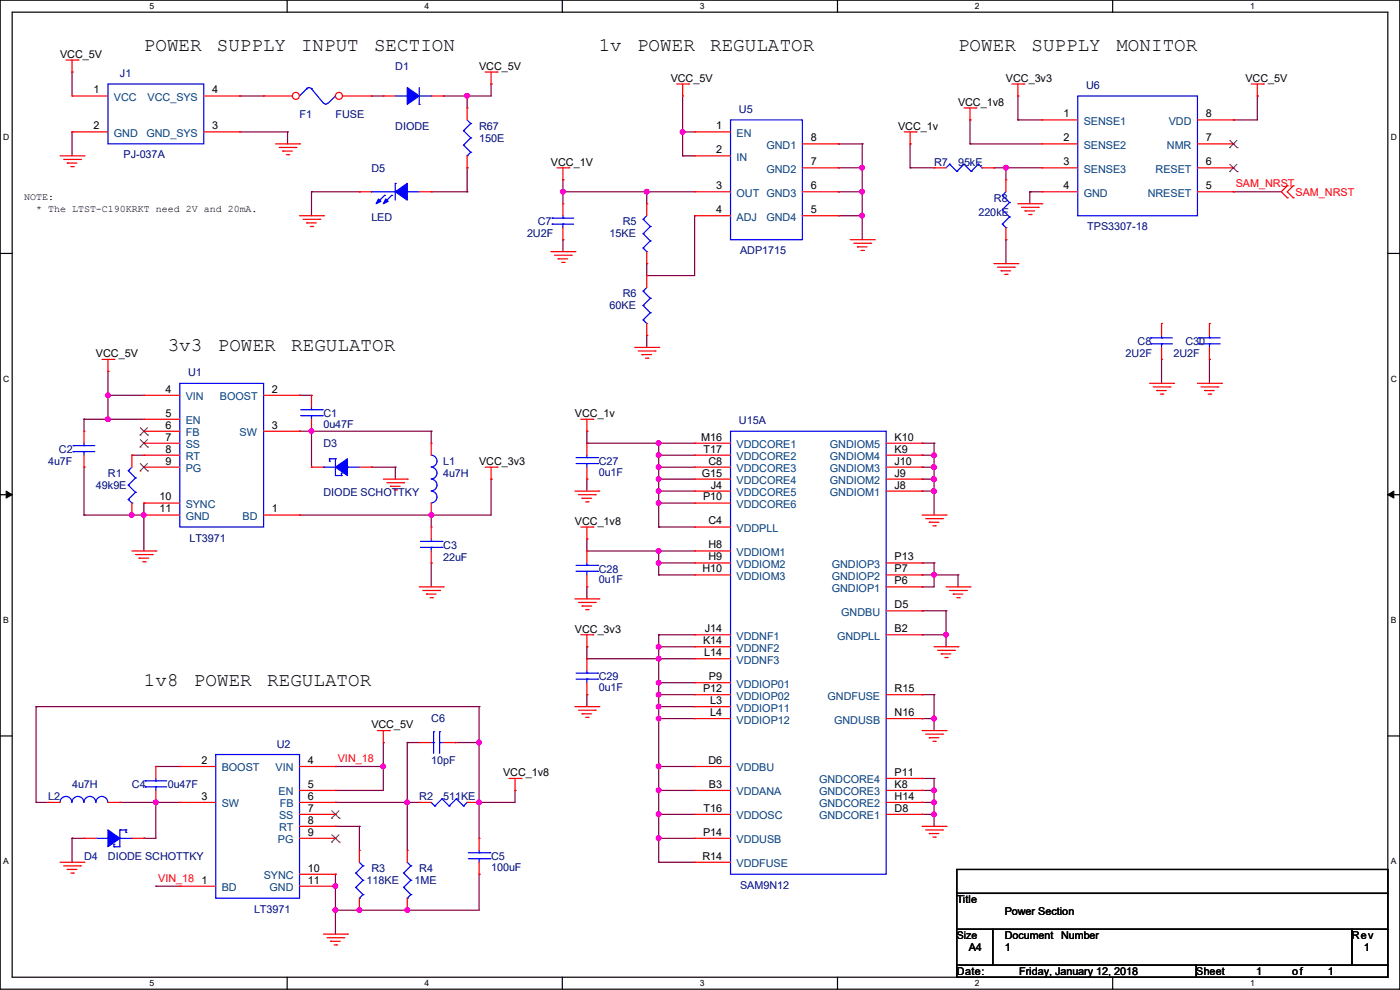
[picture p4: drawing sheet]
<svg xmlns="http://www.w3.org/2000/svg" width="297mm" height="210mm" viewBox="0 0 297 210" stroke-linecap="round" stroke-linejoin="round" font-family="sans-serif">
<path d="M0 0h297v209.8h-297zM2.6 2.6h291.8v204.7h-291.8z" fill="none" stroke="#000" stroke-width=".25"/>
<g fill="#fff">
<path d="M31.7 .3h1v2h-1z"/>
<path d="M31.7 207.6h1v1.9h-1z"/>
</g>
<path d="M60.9 0v2.6M60.9 207.3v2.5" fill="none" stroke="#000" stroke-width=".25"/>
<g fill="#fff">
<path d="M90.1 .3h1v2h-1z"/>
<path d="M90.1 207.6h1v1.9h-1z"/>
</g>
<path d="M119.3 0v2.6M119.3 207.3v2.5" fill="none" stroke="#000" stroke-width=".25"/>
<g fill="#fff">
<path d="M148.5 .3h.9v2h-.9z"/>
<path d="M148.5 207.6h.9v1.9h-.9z"/>
</g>
<path d="M177.7 0v2.6M177.7 207.3v2.5" fill="none" stroke="#000" stroke-width=".25"/>
<g fill="#fff">
<path d="M206.8 .3h1v2h-1z"/>
<path d="M206.8 207.6h1v1.9h-1z"/>
</g>
<path d="M236.1 0v2.6M236.1 207.3v2.5" fill="none" stroke="#000" stroke-width=".25"/>
<g fill="#fff">
<path d="M265.2 .3h1v2h-1z"/>
<path d="M265.2 207.6h1v1.9h-1z"/>
<path d="M.7 28.2h1.2v1.9h-1.2z"/>
<path d="M295.1 28.2h1.2v1.9h-1.2z"/>
<path d="M.7 79.3h1.2v2h-1.2z"/>
<path d="M295.1 79.3h1.2v2h-1.2z"/>
</g>
<path d="M0 53.8h2.6M294.4 53.8h2.6" fill="none" stroke="#000" stroke-width=".25"/>
<g fill="#fff">
<path d="M.7 130.5h1.2v2h-1.2z"/>
<path d="M295.1 130.5h1.1v2h-1.1z"/>
</g>
<path d="M0 104.9h2.6M294.4 104.9h2.6" fill="none" stroke="#000" stroke-width=".25"/>
<path d="M1.3 104.2l1.3 .7-1.3 .8zM294.4 104.9l1.3-.7v1.5z" fill="#000" stroke="#000" stroke-width=".21"/>
<g fill="#fff">
<path d="M.7 181.7h1.2v2h-1.2z"/>
<path d="M295.1 181.7h1.1v2h-1.1z"/>
</g>
<path d="M0 156.1h2.6M294.4 156.1h2.6M203 184.4h91.4v5.1h-91.4zM203 189.5h91.4v7.6h-91.4zM203 197.1h7.6v7.7h-7.6zM210.6 197.1h76.2v7.7h-76.2zM286.8 197.1h7.6v7.7h-7.6zM203 204.8h50.8v2.5h-50.8zM253.8 204.8h40.6v2.5h-40.6z" fill="none" stroke="#000" stroke-width=".25"/>
<g fill="none" stroke="#800040" stroke-width=".25">
<path d="M15.3 15.3h.1M15.3 15.3v5.1M104.2 17.8h.1M104.2 17.8v2.6h-10.2M15.3 28h.1M15.3 28v5.1M50.8 28h.1M50.8 20.4h.1M50.8 28h10.2M50.8 20.4h5.1M61 28h.1M61 28v2.5"/>
<path d="M78.8 20.4h.1M78.8 20.4h2.5M94 20.4h.1M99.1 20.4h.1M99.1 35.6h.1M99.1 20.4v2.5M99.1 35.6v5.1M119.4 38.1h.1M119.4 38.1v5.1M144.8 28h.1M144.8 33.1h.1M144.8 28h2.6"/>
<path d="M144.8 20.4v12.7M144.8 33.1h2.6M177.8 30.5h.1M177.8 35.6h.1M177.8 30.5h5.1M177.8 35.6h5.1M182.9 30.5h.1M182.9 35.6h.1M182.9 30.5v20.3M193.1 30.5h.1M193.1 35.6h.1M193.1 35.6h5.1"/>
<path d="M193.1 30.5v5.1M205.8 25.4h.1M205.8 30.5h.1M205.8 30.5h15.2M205.8 25.4v5.1M210.9 35.6h.1M210.9 35.6h10.1M213.4 35.6h.1M213.4 35.6v2.5M215.9 25.4h.1M215.9 20.4h.1M215.9 25.4h5.1"/>
<path d="M215.9 20.4v5M261.7 25.4h.1M266.7 20.4h.1M266.7 20.4v5h-5M66.1 40.7h.1M66.1 40.7v5.1M66.1 40.7h10.1M76.2 40.7h.1M91.5 40.7h7.6M99.1 40.7h.1M119.4 40.7h.1M119.4 50.8h.1"/>
<path d="M119.4 40.7h28M119.4 50.8v2.6M137.2 40.7h.1M137.2 55.9h.1M137.2 58.5h.1M137.2 40.7v2.5M137.2 55.9v2.6M147.4 45.8h.1M147.4 45.8v12.7h-10.2M177.8 40.7h.1M177.8 45.8h.1M177.8 40.7h5.1"/>
<path d="M177.8 45.8h5.1M182.9 40.7h.1M182.9 45.8h.1M213.4 50.8h.1M213.4 50.8v5.1M218.5 40.7h.1M218.5 40.7h2.5M218.5 40.7v2.5M261.7 40.7h.1M261.7 40.7h10.1M22.9 78.8h.1M22.9 78.8v10.1"/>
<path d="M137.2 71.2h.1M137.2 71.2v2.5M246.4 76.2h.1M246.4 76.2v5.1M256.6 76.2h.1M256.6 76.2v5.1M17.8 88.9h.1M17.8 99.1h.1M17.8 88.9h12.7M17.8 88.9v2.6M17.8 99.1v10.2M22.9 83.9h.1"/>
<path d="M22.9 88.9h.1M22.9 83.9h7.6M28 96.6h.1M28 96.6h2.5M63.5 83.9h.1M63.5 91.5h.1M63.5 83.9h2.6M63.5 91.5h28M66.1 91.5h.1M66.1 91.5v7.6M78.8 99.1h.1M78.8 99.1h5.1"/>
<path d="M83.9 99.1h.1M83.9 99.1v2.5M91.5 91.5h.1M91.5 91.5v2.5M124.5 91.5h.1M124.5 94h.1M124.5 94h22.9M124.5 91.5v2.5M139.7 94h.1M139.7 99.1h.1M139.7 96.6h.1M139.7 99.1h7.7"/>
<path d="M139.7 96.6h7.7M139.7 94v17.8M195.6 94h.1M195.6 99.1h.1M195.6 96.6h.1M195.6 99.1h2.6M195.6 96.6h2.6M195.6 94h2.6M198.2 94h.1M198.2 99.1h.1M198.2 96.6h.1M198.2 94v15.3"/>
<path d="M17.8 109.3h.1M17.8 109.3h12.7M28 109.3h.1M30.5 106.7h.1M30.5 109.3h.1M30.5 106.7v10.2M63.5 109.3h.1M91.5 109.3h.1M91.5 119.4h.1M91.5 109.3v2.5M91.5 119.4v5.1M104.2 101.6h.1"/>
<path d="M104.2 101.6v7.7h-40.7M124.5 101.6h.1M124.5 114.3h.1M124.5 116.9h.1M124.5 116.9h22.9M124.5 101.6v2.6M124.5 114.3v2.6M139.7 106.7h.1M139.7 104.2h.1M139.7 101.6h.1M139.7 111.8h.1M139.7 116.9h.1"/>
<path d="M139.7 119.4h.1M139.7 116.9v5.1M139.7 106.7h7.7M139.7 104.2h7.7M139.7 101.6h7.7M139.7 111.8h7.7M139.7 119.4h7.7M195.6 104.2h.1M195.6 101.6h.1M195.6 119.4h.1M195.6 104.2h2.6M195.6 101.6h2.6"/>
<path d="M195.6 119.4h2.6M198.2 101.6h.1M198.2 104.2h.1M198.2 119.4h.1M198.2 119.4v5.1h-2.6M124.5 124.5h.1M124.5 137.2h.1M124.5 139.7h.1M124.5 139.7h22.9M124.5 124.5v2.5M124.5 137.2v2.5M139.7 122h.1"/>
<path d="M139.7 134.7h.1M139.7 139.7h.1M139.7 137.2h.1M139.7 134.7v48.2M139.7 122h7.7M139.7 134.7h7.7M139.7 137.2h7.7M195.6 124.5h.1M195.6 122h.1M195.6 129.6h.1M195.6 134.7h.1M195.6 122h7.6"/>
<path d="M195.6 134.7h5.1M195.6 129.6h5.1M198.2 122h.1M200.7 129.6h.1M200.7 134.7h.1M200.7 129.6v7.6M203.2 122h.1M203.2 122v2.5M7.7 149.9h.1M7.7 149.9v20.3M7.7 149.9h93.9M81.3 157.5h.1"/>
<path d="M81.3 157.5v10.2h-10.1M86.4 157.5h.1M86.4 157.5v22.9M86.4 157.5h2.5M96.6 157.5h.1M96.6 157.5h5M101.6 149.9h.1M101.6 157.5h.1M101.6 149.9v27.9M124.5 147.4h.1M124.5 147.4v2.5M139.7 144.8h.1"/>
<path d="M139.7 152.4h.1M139.7 149.9h.1M139.7 147.4h.1M139.7 149.9h7.7M139.7 144.8h7.7M139.7 152.4h7.7M139.7 147.4h7.7M195.6 152.4h.1M195.6 147.4h.1M195.6 152.4h2.6M195.6 147.4h2.6M198.2 152.4h.1"/>
<path d="M198.2 147.4h.1M198.2 147.4v7.6M7.7 170.2h.1M7.7 170.2h2.5M15.3 177.8h.1M15.3 177.8v5.1M15.3 177.8h2.5M25.4 170.2h.1M25.4 170.2h12.7M30.5 177.8h.1M33.1 162.6h.1M33.1 170.2h.1"/>
<path d="M33.1 162.6h5M33.1 170.2v7.6h-2.6M71.2 162.6h.1M71.2 167.7h.1M71.2 170.2h.1M71.2 175.3h.1M71.2 162.6h10.1M71.2 170.2h17.7M71.2 175.3h5M76.2 175.3h.1M76.2 175.3v5.1M81.3 162.6h.1"/>
<path d="M86.4 170.2h.1M101.6 170.2h.1M109.3 167.7h.1M109.3 167.7v2.5h-7.7M139.7 162.6h.1M139.7 167.7h.1M139.7 172.8h.1M139.7 177.8h.1M139.7 162.6h7.7M139.7 177.8h7.7M139.7 167.7h7.7M139.7 172.8h7.7"/>
<path d="M195.6 165.1h.1M195.6 172.8h.1M195.6 170.2h.1M195.6 167.7h.1M195.6 170.2h2.6M195.6 167.7h2.6M195.6 172.8h2.6M195.6 165.1h2.6M198.2 165.1h.1M198.2 170.2h.1M198.2 167.7h.1M198.2 172.8h.1"/>
<path d="M198.2 165.1v10.2M33.1 188h.1M33.1 188h5M71.2 188h.1M71.2 185.5h.1M71.2 193.1h.1M71.2 185.5v12.7M76.2 193.1h.1M86.4 193.1h.1M101.6 185.5h.1M101.6 185.5v7.6h-30.4M139.7 182.9h.1"/>
<path d="M139.7 182.9h7.7"/>
</g>
<g fill="#f0f" stroke="#f0f" stroke-width=".25">
<circle cx="99.1" cy="20.3" r=".49"/>
<circle cx="22.9" cy="83.8" r=".49"/>
<circle cx="22.9" cy="88.9" r=".49"/>
<circle cx="66.1" cy="91.5" r=".49"/>
<circle cx="91.5" cy="109.2" r=".49"/>
<circle cx="30.5" cy="109.2" r=".49"/>
<circle cx="28" cy="109.2" r=".49"/>
<circle cx="71.1" cy="193.1" r=".49"/>
<circle cx="71.1" cy="188" r=".49"/>
<circle cx="81.3" cy="162.6" r=".49"/>
<circle cx="86.4" cy="193.1" r=".49"/>
<circle cx="76.2" cy="193.1" r=".49"/>
<circle cx="33" cy="170.2" r=".49"/>
<circle cx="86.4" cy="170.2" r=".49"/>
<circle cx="101.6" cy="170.2" r=".49"/>
<circle cx="101.6" cy="157.5" r=".49"/>
<circle cx="144.8" cy="28" r=".49"/>
<circle cx="137.2" cy="40.7" r=".49"/>
<circle cx="119.4" cy="40.7" r=".49"/>
<circle cx="182.9" cy="35.6" r=".49"/>
<circle cx="182.9" cy="40.7" r=".49"/>
<circle cx="182.9" cy="45.7" r=".49"/>
<circle cx="213.4" cy="35.6" r=".49"/>
<circle cx="139.7" cy="94" r=".49"/>
<circle cx="139.7" cy="104.2" r=".49"/>
<circle cx="139.7" cy="101.6" r=".49"/>
<circle cx="139.7" cy="99.1" r=".49"/>
<circle cx="139.7" cy="96.5" r=".49"/>
<circle cx="139.7" cy="106.7" r=".49"/>
<circle cx="139.7" cy="116.9" r=".49"/>
<circle cx="139.7" cy="119.4" r=".49"/>
<circle cx="139.7" cy="139.7" r=".49"/>
<circle cx="139.7" cy="137.2" r=".49"/>
<circle cx="139.7" cy="147.3" r=".49"/>
<circle cx="139.7" cy="144.8" r=".49"/>
<circle cx="139.7" cy="149.9" r=".49"/>
<circle cx="139.7" cy="162.6" r=".49"/>
<circle cx="139.7" cy="152.4" r=".49"/>
<circle cx="139.7" cy="167.7" r=".49"/>
<circle cx="139.7" cy="177.8" r=".49"/>
<circle cx="139.7" cy="172.7" r=".49"/>
<circle cx="198.1" cy="101.6" r=".49"/>
<circle cx="198.1" cy="99.1" r=".49"/>
<circle cx="198.1" cy="96.5" r=".49"/>
<circle cx="198.1" cy="104.2" r=".49"/>
<circle cx="198.1" cy="121.9" r=".49"/>
<circle cx="200.7" cy="134.6" r=".49"/>
<circle cx="198.1" cy="152.4" r=".49"/>
<circle cx="198.1" cy="172.7" r=".49"/>
<circle cx="198.1" cy="170.2" r=".49"/>
<circle cx="198.1" cy="167.7" r=".49"/>
</g>
<g fill="none" stroke="#f00" stroke-width=".25">
<path d="M14 12.7h2.6M15.3 15.3h.1M15.3 12.7v2.6M16.6 12.7h.1M102.9 15.3h2.6M104.2 17.8h.1M104.2 15.3v2.5M105.5 15.3h.1M143.6 17.8h2.5M144.8 17.8v2.6M146.1 17.8h.1M214.7 17.8h2.5"/>
<path d="M215.9 17.8v2.6M217.2 17.8h.1M265.5 17.8h2.5M266.7 17.8v2.6M268 17.8h.1M12.7 33.1h5.1M13.5 33.8h3.6M14.3 34.6h.1M14.3 34.6h2M15 35.3h.5M15.3 20.4h.1M15.3 28h.1"/>
<path d="M15.3 28h7.6M15.3 20.4h7.6M15.5 35.3h.1M17.1 33.8h.1M17.8 33.1h.1M43.2 28h7.6M43.2 20.4h7.6M50.8 28h.1M50.8 20.4h.1M58.5 30.5h5M59.2 31.3h3.6M60 32h.1"/>
<path d="M60 32h2M60.7 32.8h.6M61.3 32.8h.1M62.8 31.3h.1M63.5 30.5h.1M118.2 35.6h2.5M119.4 38.1h.1M119.4 35.6v2.5M120.7 35.6h.1M144.8 20.4h.1M147.4 28h.1M147.4 33.1h.1"/>
<path d="M147.4 33.1h7.6M147.4 28h7.6M170.2 30.5h7.6M170.2 35.6h7.6M177.8 35.6h.1M177.8 30.5h.1M191.8 28h2.6M193.1 30.5h.1M193.1 28v2.5M194.4 28h.1M204.5 22.9h2.6M205.8 25.4h.1"/>
<path d="M205.8 22.9v2.5M207.1 22.9h.1M215.9 20.4h.1M221 25.4h.1M221 30.5h.1M221 35.6h.1M221 30.5h7.6M221 35.6h7.6M221 25.4h7.6M254 30.5h7.7M254 35.6h7.7M254 25.4h7.7"/>
<path d="M261.7 35.6h.1M261.7 30.5h.1M261.7 25.4h.1M266.7 20.4h.1M273.1 39.4h.1M273.1 39.4l-1.3 1.3 1.3 1.3M274.4 39.4h.1M274.4 39.4l-1.3 1.3 1.3 1.3M63.5 45.8h5.1M64.3 46.5h3.6M65.1 47.3h.1M65.1 47.3h2"/>
<path d="M65.8 48h.5M66.3 48h.1M67.9 46.5h.1M68.6 45.8h.1M76.2 40.7h.1M76.2 40.7h2.6M88.9 40.7h2.6M91.5 40.7h.1M116.9 53.4h5.1M117.6 54.1h3.6M118.4 54.9h.1M118.4 54.9h2"/>
<path d="M119.2 55.7h.5M119.4 43.2h.1M119.4 50.8h.1M119.4 43.2v2.6M119.4 48.3v2.5M119.7 55.7h.1M121.2 54.1h.1M122 53.4h.1M137.2 58.5h.1M137.2 58.5v2.5M147.4 40.7h.1M147.4 45.8h.1"/>
<path d="M147.4 45.8h7.6M147.4 40.7h7.6M170.2 45.8h7.6M170.2 40.7h7.6M177.8 45.8h.1M177.8 40.7h.1M180.4 50.8h5.1M181.1 51.6h3.6M181.9 52.4h.1M181.9 52.4h2M182.7 53.1h.5M183.2 53.1h.1"/>
<path d="M184.7 51.6h.1M185.5 50.8h.1M210.9 55.9h5M211.6 56.7h3.6M212.4 57.4h.1M212.4 57.4h2M213.1 58.2h.6M213.7 58.2h.1M215.2 56.7h.1M215.9 55.9h.1M215.9 43.2h5.1M216.7 44h3.6"/>
<path d="M217.5 44.7h.1M217.5 44.7h2M218.2 45.5h.5M218.7 45.5h.1M220.3 44h.1M221 43.2h.1M221 40.7h.1M221 40.7h7.6M254 40.7h7.7M261.7 40.7h.1M273.1 42h.1M274.4 42h.1"/>
<path d="M21.6 76.2h2.6M22.9 78.8h.1M22.9 76.2v2.6M24.2 76.2h.1M134.7 73.7h5M135.4 74.5h3.6M136.2 75.2h.1M136.2 75.2h2M136.9 76h.6M137.2 71.2h.1M137.2 68.6v2.6M137.5 76h.1"/>
<path d="M139 74.5h.1M139.7 73.7h.1M246.4 68.6h.1M246.4 76.2h.1M246.4 68.6v2.6M246.4 73.7v2.5M17.8 91.5h.1M17.8 99.1h.1M17.8 91.5v2.5M17.8 96.6v2.5M28 96.6h.1M28 96.6v2.5"/>
<path d="M30.5 83.9h.1M30.5 88.9h.1M30.5 91.5h.1M30.5 94h.1M30.5 96.6h.1M30.5 99.1h.1M30.5 99.1h7.6M30.5 88.9h7.6M30.5 83.9h7.6M30.5 91.5h7.6M30.5 94h7.6M30.5 96.6h7.6"/>
<path d="M55.9 83.9h7.6M55.9 91.5h7.6M63.5 83.9h.1M63.5 91.5h.1M66.1 99.1h.1M66.1 83.9h.1M66.1 91.5h.1M66.1 99.1h2.5M66.1 83.9v2.5M66.1 88.9v2.6M76.2 99.1h2.6M78.8 99.1h.1"/>
<path d="M102.9 99.1h2.6M104.2 99.1v2.5M105.5 99.1h.1M123.2 88.9h2.6M124.5 91.5h.1M124.5 88.9v2.6M125.8 88.9h.1M243.9 81.3h5.1M244.6 82.1h3.6M245.4 82.8h.1M245.4 82.8h2M246.2 83.6h.5"/>
<path d="M246.7 83.6h.1M248.2 82.1h.1M249 81.3h.1M254 81.3h5.1M254.8 82.1h3.6M255.6 82.8h.1M255.6 82.8h2M256.3 83.6h.5M256.8 83.6h.1M258.4 82.1h.1M259.1 81.3h.1M28 109.3h.1"/>
<path d="M28 116.9h5.1M28 106.7v2.6M28.7 117.6h3.6M29.5 118.4h.1M29.5 118.4h2M30.3 119.2h.5M30.5 106.7h.1M30.5 109.3h.1M30.5 109.3h7.6M30.5 106.7h7.6M30.8 119.2h.1M32.3 117.6h.1"/>
<path d="M33.1 116.9h.1M55.9 109.3h7.6M63.5 109.3h.1M81.3 101.6h5.1M82.1 102.4h3.5M82.8 103.2h.1M82.8 103.2h2.1M83.6 103.9h.5M84.1 103.9h.1M85.6 102.4h.1M86.4 101.6h.1M91.5 111.8h.1"/>
<path d="M91.5 119.4h.1M91.5 111.8v2.5M91.5 116.9v2.5M104.2 101.6h.1M122 104.2h5M122.7 104.9h3.6M123.2 111.8h2.6M123.5 105.7h.1M123.5 105.7h2M124.2 106.5h.6M124.5 114.3h.1M124.5 116.9h.1"/>
<path d="M124.5 111.8v2.5M124.5 116.9v2.5M124.8 106.5h.1M125.8 111.8h.1M126.3 104.9h.1M127 104.2h.1M195.6 109.3h5.1M196.4 110h3.5M197.1 110.8h.1M197.1 110.8h2.1M197.9 111.5h.5M198.4 111.5h.1"/>
<path d="M199.9 110h.1M200.7 109.3h.1M88.9 124.5h5.1M89.7 125.3h3.6M90.5 126h.1M90.5 126h2M91.2 126.8h.5M91.7 126.8h.1M93.3 125.3h.1M94 124.5h.1M122 127h5M122.7 127.8h3.6"/>
<path d="M123.2 134.7h2.6M123.5 128.6h.1M123.5 128.6h2M124.2 129.3h.6M124.5 137.2h.1M124.5 124.5h.1M124.5 122v2.5M124.5 134.7v2.5M124.8 129.3h.1M125.8 134.7h.1M126.3 127.8h.1M127 127h.1"/>
<path d="M198.2 137.2h5M198.9 138h3.6M199.7 138.7h.1M199.7 138.7h2M200.4 139.5h.6M200.7 124.5h5.1M201 139.5h.1M201.5 125.3h3.5M202.2 126h.1M202.2 126h2.1M202.5 138h.1M203 126.8h.5"/>
<path d="M203.2 137.2h.1M203.5 126.8h.1M205 125.3h.1M205.8 124.5h.1M80.1 155h2.5M81.3 157.5h.1M81.3 155v2.5M82.6 155h.1M88.9 157.5h.1M88.9 157.5h2.6M94 157.5h2.6M96.6 157.5h.1"/>
<path d="M122 149.9h5M122.7 150.7h3.6M123.5 151.4h.1M123.5 151.4h2M124.2 152.2h.6M124.8 152.2h.1M126.3 150.7h.1M127 149.9h.1M195.6 155h5.1M196.4 155.7h3.5M197.1 156.5h.1M197.1 156.5h2.1"/>
<path d="M197.9 157.3h.5M198.4 157.3h.1M199.9 155.7h.1M200.7 155h.1M10.2 170.2h.1M10.2 170.2h2.5M17.8 177.8h.1M17.8 177.8h2.6M22.9 170.2h2.5M25.4 170.2h.1M28 177.8h2.5M30.5 177.8h.1"/>
<path d="M33.1 162.6h.1M33.1 170.2h.1M33.1 162.6v2.5M33.1 167.7v2.5M38.1 162.6h.1M38.1 170.2h.1M38.1 162.6h7.7M38.1 170.2h7.7M63.5 175.3h7.7M63.5 162.6h7.7M63.5 170.2h7.7M63.5 167.7h7.7"/>
<path d="M63.5 172.8h7.7M63.5 177.8h7.7M71.2 162.6h.1M71.2 167.7h.1M71.2 170.2h.1M71.2 172.8h.1M71.2 175.3h.1M71.2 177.8h.1M88.9 170.2h.1M88.9 170.2h2.6M99.1 170.2h2.5M101.6 170.2h.1"/>
<path d="M101.6 177.8h.1M101.6 177.8v2.6M108 165.1h2.5M109.3 167.7h.1M109.3 165.1v2.6M110.5 165.1h.1M195.6 175.3h5.1M196.4 176.1h3.5M197.1 176.8h.1M197.1 176.8h2.1M197.9 177.6h.5M198.4 177.6h.1"/>
<path d="M199.9 176.1h.1M200.7 175.3h.1M12.7 182.9h5.1M13.5 183.7h3.6M14.3 184.4h.1M14.3 184.4h2M15 185.2h.5M15.5 185.2h.1M17.1 183.7h.1M17.8 182.9h.1M38.1 188h.1M38.1 188h7.7"/>
<path d="M63.5 188h7.7M63.5 185.5h7.7M68.6 198.2h5.1M69.4 198.9h3.5M70.1 199.7h.1M70.1 199.7h2.1M71.2 185.5h.1M71.2 188h.1M72.9 198.9h.1M73.7 198.2h.1M76.2 180.4h.1M76.2 193.1h.1"/>
<path d="M76.2 180.4v2.5M76.2 190.5v2.6M86.4 180.4h.1M86.4 193.1h.1M86.4 180.4v2.5M86.4 190.5v2.6M101.6 185.5h.1M101.6 182.9v2.6M70.9 200.4h.5M71.4 200.4h.1"/>
</g>
<g fill="none" stroke="#00f" stroke-width=".25">
<path d="M22.9 17.8h20.3v12.7h-20.3zM65 18.8a.74 .74 0 0 1 1.1 0M65.1 18.8h.1M65.1 18.8l-1.6 1.6M66.1 18.8h.1M66.1 18.8l2.5 3.1M69.5 21.8a.49 .49 0 0 1-.8 .1M71.2 20.4h.1M71.2 20.4l-1.6 1.5M83.9 38.9h.1M83.9 38.9v3.6M155 25.4h15.2v25.4h-15.2z"/>
<path d="M228.6 20.4h25.4v25.4h-25.4zM78.8 40.7h.1M78.8 40.7h5.1M81.6 41.4h.1M81.6 41.4l-1.5 1.6M83.1 41.4h.1M83.1 41.4l-1.5 1.6M86.4 40.7h.1M86.4 40.7h2.5M117.1 47.5h.1M117.1 46.3h.1M117.1 47.5h4.6"/>
<path d="M117.1 46.3h4.6M119.4 46.3h.1M119.4 47.5h.1M119.4 45.8v.5M119.4 47.5v.8M136.4 61.8h.1M136.4 64.8h.1M136.4 67.9h.1M136.4 61.8l1.6 1.5M136.4 64.8l1.6 1.5M136.4 67.9l.8 .7M137.2 68.6h.1"/>
<path d="M137.2 61l-.8 .8M138 63.3h.1M138 66.3h.1M138 63.3l-1.6 1.5M138 66.3l-1.6 1.6M244.1 72.9h.1M244.1 71.7h.1M244.1 72.9h4.6M244.1 71.7h4.6M246.4 71.7h.1M246.4 72.9h.1M246.4 71.2v.5"/>
<path d="M246.4 72.9v.8M15.5 95.8h.1M15.5 94.5h.1M15.5 95.8h4.6M15.5 94.5h4.6M17.8 94.5h.1M17.8 95.8h.1M17.8 94v.5M17.8 95.8v.8M27.2 99.9h.1M27.2 99.9l1.5 1.5M28 99.1l-.8 .8"/>
<path d="M38.1 81.3h17.8v30.5h-17.8zM63.8 88.2h4.6M63.8 86.9h4.6M66.1 86.9h.1M66.1 88.2h.1M66.1 86.4v.5M66.1 88.2v.7M68.4 88.2h.1M68.4 86.9h.1M68.6 99.1h.1M68.6 99.1h2.6M69.9 97.3h.1"/>
<path d="M69.9 97.8h.1M69.9 97.3h1.3M69.9 97.3v.5M71.2 97.3h.1M71.2 97.3v3.6h1.2M73.7 99.1h.1M73.7 99.1h2.5M27.2 102.9h.1M27.2 106h.1M27.2 102.9l1.5 1.5M27.2 106l.8 .7M28 106.7h.1"/>
<path d="M28.7 101.4h.1M28.7 104.4h.1M28.7 101.4l-1.5 1.5M28.7 104.4l-1.5 1.6M72.4 100.9h.1M72.4 100.4h.1M72.4 100.4v.5M89.2 116.1h4.6M89.2 114.9h4.6M91.5 114.9h.1M91.5 116.1h.1M91.5 114.3v.6"/>
<path d="M91.5 116.1v.8M93.8 116.1h.1M93.8 114.9h.1M122.2 119.9h4.6M124.5 119.9h.1M124.5 119.4v.5M126.8 119.9h.1M122.2 121.2h4.6M124.5 121.2h.1M124.5 121.2v.8M126.8 121.2h.1M91.5 157.5h.5"/>
<path d="M92 157.5h.1M92 155.2h.1M92 155.2v4.6M93.3 155.2h.1M93.3 157.5h.1M93.3 157.5h.7M93.3 155.2v4.6M12.7 170.2a1.25 1.25 0 0 1 1.3-1.2 1.25 1.25 0 0 1 1.2 1.2M15.3 170.2a1.25 1.25 0 0 1 1.2-1.2 1.25 1.25 0 0 1 1.3 1.2M17.8 170.2a1.25 1.25 0 0 1 1.3-1.2 1.25 1.25 0 0 1 1.2 1.2M20.4 177.8h2.5M20.4 170.2a1.25 1.25 0 0 1 1.2-1.2 1.25 1.25 0 0 1 1.3 1.2"/>
<path d="M22.9 177.8h.1M24.2 179.6h.1M24.2 179.1h.1M24.2 179.1v.5M25.4 176.1h.1M25.4 176.1v3.5h-1.2M25.4 177.8h2.6M25.4 176.1h1.3M26.7 176.1h.1M26.7 176.6h.1M26.7 176.1v.5M28 177.8h.1"/>
<path d="M30.8 166.9h.1M30.8 165.7h.1M30.8 166.9h4.5M30.8 165.7h4.5M33.1 165.7h.1M33.1 166.9h.1M33.1 165.1v.6M33.1 166.9v.8M45.8 160.1h17.7v30.4h-17.7zM91.5 170.2l.7 .8M92.2 171h.1M93.8 169.5h.1"/>
<path d="M93.8 169.5l-1.6 1.5M93.8 169.5l1.5 1.5M95.3 171h.1M96.8 169.5h.1M96.8 169.5l-1.5 1.5M96.8 169.5l1.5 1.5M98.3 171h.1M99.1 170.2h.1M99.1 170.2l-.8 .8M75.5 185.2h.1M75.5 188.3h.1M75.5 185.2l1.5 1.5"/>
<path d="M75.5 188.3l1.5 1.5M76.2 190.5h.1M76.2 182.9l.8 .8M77 183.7h.1M77 186.7h.1M77 189.8h.1M77 183.7l-1.5 1.5M77 186.7l-1.5 1.6M77 189.8l-.8 .7M85.6 185.2h.1M85.6 188.3h.1M85.6 185.2l1.6 1.5"/>
<path d="M85.6 188.3l1.6 1.5M86.4 190.5h.1M86.4 182.9l.8 .8M87.2 183.7h.1M87.2 186.7h.1M87.2 189.8h.1M87.2 183.7l-1.6 1.5M87.2 186.7l-1.6 1.6M87.2 189.8l-.8 .7M99.4 182.2h4.5M99.4 180.9h4.5M101.6 180.9h.1"/>
<path d="M101.6 182.2h.1M101.6 180.4v.5M101.6 182.2v.7M103.9 182.2h.1M103.9 180.9h.1"/>
</g>
<g fill="none" stroke="#804000" stroke-width=".21">
<path d="M260.9 36.4h.1M260.9 31.3h.1M260.9 34.8l1.6 1.6M260.9 29.8l1.6 1.5M262.4 34.8l-1.5 1.6M262.4 29.8l-1.5 1.5M262.5 36.4h.1M262.5 31.3h.1M29.7 92.3h.1M29.7 94.8h.1M29.7 99.9h.1M29.8 90.7l1.5 1.6"/>
<path d="M29.8 93.3l1.5 1.5M29.8 98.3l1.5 1.6M31.3 90.7l-1.6 1.6M31.3 93.3l-1.6 1.5M31.3 98.3l-1.6 1.6M31.3 92.3h.1M31.3 94.8h.1M31.3 99.9h.1M70.4 173.6h.1M70.4 178.6h.1M70.4 172l1.6 1.6M70.4 177.1l1.6 1.5"/>
<path d="M71.9 172l-1.5 1.6M71.9 177.1l-1.5 1.5M72 173.6h.1M72 178.6h.1"/>
</g>
<g fill="#00f" stroke="#00f" stroke-width=".25">
<path d="M22.9 176.1l2.5 1.7-2.5 1.8z" fill-rule="evenodd"/>
<path d="M83.9 40.7l2.5-1.8v3.6z" fill-rule="evenodd"/>
<path d="M80.3 42.2l.5 .5-1 .5z" fill-rule="evenodd"/>
<path d="M81.8 42.2l.5 .5-1 .5z" fill-rule="evenodd"/>
<path d="M71.2 99.1l2.5-1.8v3.6z" fill-rule="evenodd"/>
</g>
<circle cx="62.8" cy="20.3" r=".74" fill="#fff" stroke="#f00" stroke-width=".25"/>
<path d="M55.9 20.4h.1M55.9 20.4h6.1" fill="none" stroke="#f00" stroke-width=".25"/>
<circle cx="71.9" cy="20.3" r=".74" fill="#fff" stroke="#f00" stroke-width=".25"/>
<g fill="none" stroke="#f00" stroke-width=".25">
<path d="M72.7 20.4h6.1M78.8 20.4h.1M81.3 20.4h.1M81.3 20.4h2.6M91.5 20.4h2.5M94 20.4h.1M99.1 22.9h.1M99.1 35.6h.1M99.1 22.9v2.5M99.1 33.1v2.5M198.2 35.6h.1M198.2 35.6h2.5"/>
<path d="M208.3 35.6h2.6M210.9 35.6h.1M213.4 38.1h.1M213.4 38.1v2.6M137.2 43.2h.1M137.2 55.9h.1M137.2 43.2v2.6M137.2 53.4v2.5M213.4 50.8h.1M213.4 48.3v2.5M256.6 68.6h.1M256.6 76.2h.1"/>
<path d="M256.6 68.6v2.6M256.6 73.7v2.5M91.5 94h.1M91.5 94v2.6M124.5 94h.1M124.5 94v2.6M124.5 99.1v2.5M147.4 94h.1M147.4 96.6h.1M147.4 99.1h.1M147.4 99.1h7.6M147.4 96.6h7.6"/>
<path d="M147.4 94h7.6M188 99.1h7.6M188 96.6h7.6M188 94h7.6M195.6 99.1h.1M195.6 96.6h.1M195.6 94h.1M91.5 109.3h.1M91.5 106.7v2.6M124.5 101.6h.1M147.4 116.9h.1M147.4 119.4h.1"/>
<path d="M147.4 111.8h.1M147.4 101.6h.1M147.4 104.2h.1M147.4 106.7h.1M147.4 116.9h7.6M147.4 119.4h7.6M147.4 104.2h7.6M147.4 101.6h7.6M147.4 111.8h7.6M147.4 106.7h7.6M188 119.4h7.6M188 104.2h7.6"/>
<path d="M188 101.6h7.6M195.6 104.2h.1M195.6 101.6h.1M195.6 119.4h.1M124.5 139.7h.1M124.5 139.7v2.6M147.4 122h.1M147.4 134.7h.1M147.4 137.2h.1M147.4 139.7h.1M147.4 122h7.6M147.4 134.7h7.6"/>
<path d="M147.4 137.2h7.6M147.4 139.7h7.6M188 122h7.6M188 134.7h7.6M188 124.5h7.6M188 129.6h7.6M195.6 124.5h.1M195.6 122h.1M195.6 129.6h.1M195.6 134.7h.1M124.5 147.4h.1M124.5 144.8v2.6"/>
<path d="M147.4 144.8h.1M147.4 147.4h.1M147.4 149.9h.1M147.4 152.4h.1M147.4 144.8h7.6M147.4 147.4h7.6M147.4 149.9h7.6M147.4 152.4h7.6M188 147.4h7.6M188 152.4h7.6M195.6 147.4h.1M195.6 152.4h.1"/>
<path d="M147.4 162.6h.1M147.4 167.7h.1M147.4 172.8h.1M147.4 177.8h.1M147.4 162.6h7.6M147.4 167.7h7.6M147.4 172.8h7.6M147.4 177.8h7.6M188 167.7h7.6M188 172.8h7.6M188 170.2h7.6M188 165.1h7.6"/>
<path d="M195.6 172.8h.1M195.6 170.2h.1M195.6 167.7h.1M195.6 165.1h.1M147.4 182.9h.1M147.4 182.9h7.6"/>
</g>
<g fill="none" stroke="#00f" stroke-width=".25">
<path d="M88.9 18.6v3.5M83.9 20.4h2.5M86.4 20.4h.1M88.9 22.1h.1M88.9 20.4h2.6M91.5 20.4h.1M98.3 27.7h.1M98.3 30.8h.1M98.3 27.7l1.6 1.6M98.3 30.8l1.6 1.5M99.1 33.1h.1M99.1 25.4l.8 .8"/>
<path d="M99.9 26.2h.1M99.9 29.3h.1M99.9 32.3h.1M99.9 26.2l-1.6 1.5M99.9 29.3l-1.6 1.5M99.9 32.3l-.8 .8M201.5 34.8h.1M201.5 34.8l-.8 .8M201.5 34.8l1.5 1.6M203 36.4h.1M204.5 34.8h.1M204.5 34.8l-1.5 1.6"/>
<path d="M204.5 34.8l1.5 1.6M206 36.4h.1M207.6 34.8h.1M207.6 34.8l-1.6 1.6M207.6 34.8l.7 .8M208.3 35.6h.1M136.4 46.5h.1M136.4 49.6h.1M136.4 52.6h.1M136.4 46.5l1.6 1.5M136.4 49.6l1.6 1.5M136.4 52.6l.8 .8"/>
<path d="M137.2 53.4h.1M137.2 45.8l-.8 .7M138 48h.1M138 51.1h.1M138 48l-1.6 1.6M138 51.1l-1.6 1.5M212.6 41.4h.1M212.6 44.5h.1M212.6 47.5h.1M212.6 41.4l1.6 1.6M212.6 44.5l1.6 1.5M212.6 47.5l.8 .8"/>
<path d="M213.4 48.3h.1M213.4 40.7l-.8 .7M214.2 43h.1M214.2 46h.1M214.2 43l-1.6 1.5M214.2 46l-1.6 1.5M254.3 72.9h.1M254.3 71.7h.1M254.3 72.9h4.6M254.3 71.7h4.6M256.6 71.7h.1M256.6 72.9h.1"/>
<path d="M256.6 71.2v.5M256.6 72.9v.8M91.5 96.6a1.25 1.25 0 0 1 1.2 1.2 1.25 1.25 0 0 1-1.2 1.3M91.5 99.1a1.25 1.25 0 0 1 1.2 1.3 1.25 1.25 0 0 1-1.2 1.2 1.27 1.27 0 0 1 1.2 1.3 1.27 1.27 0 0 1-1.2 1.2 1.27 1.27 0 0 1 1.2 1.3 1.27 1.27 0 0 1-1.2 1.3M122.2 98.3h4.6M122.2 97.1h4.6M124.5 97.1h.1M124.5 98.3h.1M124.5 96.6v.5M124.5 98.3v.8M126.8 98.3h.1M126.8 97.1h.1"/>
<path d="M155 91.5h33v94h-33zM122.2 144.1h4.6M122.2 142.8h4.6M124.5 142.8h.1M124.5 144.1h.1M124.5 142.3v.5M124.5 144.1v.7M126.8 144.1h.1M126.8 142.8h.1"/>
</g>
<path d="M86.4 18.6l2.5 1.8-2.5 1.7z" fill-rule="evenodd" fill="#00f" stroke="#00f" stroke-width=".25"/>
<g fill="#f0f" stroke="#f0f" stroke-width=".25">
<circle cx="99.1" cy="20.3" r=".49"/>
<circle cx="22.9" cy="83.8" r=".49"/>
<circle cx="22.9" cy="88.9" r=".49"/>
<circle cx="66.1" cy="91.5" r=".49"/>
<circle cx="91.5" cy="109.2" r=".49"/>
<circle cx="30.5" cy="109.2" r=".49"/>
<circle cx="28" cy="109.2" r=".49"/>
<circle cx="71.1" cy="193.1" r=".49"/>
<circle cx="71.1" cy="188" r=".49"/>
<circle cx="81.3" cy="162.6" r=".49"/>
<circle cx="86.4" cy="193.1" r=".49"/>
<circle cx="76.2" cy="193.1" r=".49"/>
<circle cx="33" cy="170.2" r=".49"/>
<circle cx="86.4" cy="170.2" r=".49"/>
<circle cx="101.6" cy="170.2" r=".49"/>
<circle cx="101.6" cy="157.5" r=".49"/>
<circle cx="144.8" cy="28" r=".49"/>
<circle cx="137.2" cy="40.7" r=".49"/>
<circle cx="119.4" cy="40.7" r=".49"/>
<circle cx="182.9" cy="35.6" r=".49"/>
<circle cx="182.9" cy="40.7" r=".49"/>
<circle cx="182.9" cy="45.7" r=".49"/>
<circle cx="213.4" cy="35.6" r=".49"/>
<circle cx="139.7" cy="94" r=".49"/>
<circle cx="139.7" cy="104.2" r=".49"/>
<circle cx="139.7" cy="101.6" r=".49"/>
<circle cx="139.7" cy="99.1" r=".49"/>
<circle cx="139.7" cy="96.5" r=".49"/>
<circle cx="139.7" cy="106.7" r=".49"/>
<circle cx="139.7" cy="116.9" r=".49"/>
<circle cx="139.7" cy="119.4" r=".49"/>
<circle cx="139.7" cy="139.7" r=".49"/>
<circle cx="139.7" cy="137.2" r=".49"/>
<circle cx="139.7" cy="147.3" r=".49"/>
<circle cx="139.7" cy="144.8" r=".49"/>
<circle cx="139.7" cy="149.9" r=".49"/>
<circle cx="139.7" cy="162.6" r=".49"/>
<circle cx="139.7" cy="152.4" r=".49"/>
<circle cx="139.7" cy="167.7" r=".49"/>
<circle cx="139.7" cy="177.8" r=".49"/>
<circle cx="139.7" cy="172.7" r=".49"/>
<circle cx="198.1" cy="101.6" r=".49"/>
<circle cx="198.1" cy="99.1" r=".49"/>
<circle cx="198.1" cy="96.5" r=".49"/>
<circle cx="198.1" cy="104.2" r=".49"/>
<circle cx="198.1" cy="121.9" r=".49"/>
<circle cx="200.7" cy="134.6" r=".49"/>
<circle cx="198.1" cy="152.4" r=".49"/>
<circle cx="198.1" cy="172.7" r=".49"/>
<circle cx="198.1" cy="170.2" r=".49"/>
<circle cx="198.1" cy="167.7" r=".49"/>
</g>
<g font-size="4.1">
<text x="30.5" y="10.9">POWER</text>
<text x="46" y="10.9">SUPPLY</text>
<text x="63.9" y="10.9">INPUT</text>
<text x="79.4" y="10.9">SECTION</text>
<text x="127" y="10.9">1v</text>
<text x="135.2" y="10.9">POWER</text>
<text x="150.7" y="10.9">REGULATOR</text>
<text x="203.2" y="10.9">POWER</text>
<text x="218.8" y="10.9">SUPPLY</text>
<text x="236.9" y="10.9">MONITOR</text>
<text x="35.6" y="74.4">3v3</text>
<text x="46.2" y="74.4">POWER</text>
<text x="61.8" y="74.4">REGULATOR</text>
<text x="30.5" y="145.5">1v8</text>
<text x="41.1" y="145.5">POWER</text>
<text x="56.7" y="145.5">REGULATOR</text>
</g>
<g font-size="2.3">
<text x="12.7" y="12.3">VCC_5V</text>
<text x="101.6" y="14.8">VCC_5V</text>
<text x="142.3" y="17.4">VCC_5V</text>
<text x="213.4" y="17.4">VCC_3v3</text>
<text x="264.2" y="17.4">VCC_5V</text>
<text x="19.9" y="19.8">1</text>
<text x="45" y="19.8">4</text>
<text x="203.2" y="22.4">VCC_1v8</text>
<text x="19.9" y="27.4">2</text>
<text x="45" y="27.4">3</text>
<text x="151.9" y="27.4">1</text>
<text x="172" y="30">8</text>
<text x="190.5" y="27.5">VCC_1v</text>
<text x="225.6" y="24.9">1</text>
<text x="225.6" y="30">2</text>
<text x="255.8" y="30">7</text>
<text x="255.8" y="24.9">8</text>
<text x="116.9" y="35.1">VCC_1V</text>
<text x="151.9" y="32.5">2</text>
<text x="172" y="35.1">7</text>
<text x="225.6" y="35.1">3</text>
<text x="255.8" y="35.1">6</text>
<text x="151.9" y="40.1">3</text>
<text x="172" y="40.1">6</text>
<text x="225.6" y="40.1">4</text>
<text x="255.8" y="40.1">5</text>
<text x="151.9" y="45.2">4</text>
<text x="172" y="45.2">5</text>
<text x="20.4" y="75.8">VCC_5V</text>
<text x="35.1" y="83.3">4</text>
<text x="57.7" y="83.3">2</text>
<text x="35.1" y="88.4">5</text>
<text x="122" y="88.5">VCC_1v</text>
<text x="35.1" y="90.9">6</text>
<text x="35.1" y="93.5">7</text>
<text x="57.7" y="90.9">3</text>
<text x="148.8" y="93.5">M16</text>
<text x="189.8" y="93.5">K10</text>
<text x="35.1" y="96">8</text>
<text x="35.1" y="98.6">9</text>
<text x="101.6" y="98.6">VCC_3v3</text>
<text x="148.9" y="101.1">G15</text>
<text x="149.3" y="96">T17</text>
<text x="150.3" y="98.6">C8</text>
<text x="189.8" y="101.1">J9</text>
<text x="189.8" y="98.6">J10</text>
<text x="189.8" y="96">K9</text>
<text x="33.8" y="106.2">10</text>
<text x="149.1" y="106.2">P10</text>
<text x="150.8" y="103.6">J4</text>
<text x="189.8" y="103.6">J8</text>
<text x="33.8" y="108.7">11</text>
<text x="57.7" y="108.7">1</text>
<text x="122" y="111.3">VCC_1v8</text>
<text x="150.3" y="111.3">C4</text>
<text x="150.3" y="116.3">H8</text>
<text x="150.3" y="118.9">H9</text>
<text x="189.8" y="118.9">P13</text>
<text x="149" y="121.4">H10</text>
<text x="189.8" y="124">P6</text>
<text x="189.8" y="121.4">P7</text>
<text x="189.8" y="129">D5</text>
<text x="122" y="134.2">VCC_3v3</text>
<text x="149.1" y="136.7">K14</text>
<text x="149.5" y="134.1">J14</text>
<text x="189.8" y="134.1">B2</text>
<text x="149.4" y="139.2">L14</text>
<text x="149.1" y="146.8">P12</text>
<text x="150.4" y="144.3">P9</text>
<text x="150.7" y="149.4">L3</text>
<text x="189.8" y="146.8">R15</text>
<text x="78.8" y="154.5">VCC_5V</text>
<text x="150.7" y="151.9">L4</text>
<text x="189.8" y="151.9">N16</text>
<text x="42.7" y="162.1">2</text>
<text x="65.3" y="162.1">4</text>
<text x="65.3" y="167.1">5</text>
<text x="106.7" y="164.7">VCC_1v8</text>
<text x="150.3" y="162.1">D6</text>
<text x="150.4" y="167.1">B3</text>
<text x="189.8" y="167.1">K8</text>
<text x="189.8" y="164.6">P11</text>
<text x="42.7" y="169.7">3</text>
<text x="65.3" y="169.7">6</text>
<text x="65.3" y="172.2">7</text>
<text x="149.3" y="172.2">T16</text>
<text x="189.8" y="172.2">D8</text>
<text x="189.8" y="169.7">H14</text>
<text x="65.3" y="174.8">8</text>
<text x="65.3" y="177.3">9</text>
<text x="149.1" y="177.3">P14</text>
<text x="65.3" y="184.9">10</text>
<text x="149" y="182.4">R14</text>
<text x="42.7" y="187.5">1</text>
<text x="65.3" y="187.5">11</text>
<text x="203" y="191.6">Title</text>
<text x="213.2" y="194.1">Power Section</text>
<text x="205.5" y="201.8">A4</text>
<text x="213.1" y="199.2">Document</text>
<text x="213.2" y="201.8">1</text>
<text x="225.1" y="199.2">Number</text>
<text x="286.8" y="199.2">Rev</text>
<text x="289.4" y="201.8">1</text>
<text x="203" y="206.8">Date:</text>
<text x="216.2" y="206.8">Friday, January 12, 2018</text>
<text x="253.8" y="206.8">Sheet</text>
<text x="266.5" y="206.8">1</text>
<text x="274.1" y="206.8">of</text>
<text x="281.7" y="206.8">1</text>
</g>
<g font-size="2.3" fill="#000080">
<text x="25.4" y="16.3">J1</text>
<text x="83.9" y="14.8">D1</text>
<text x="156.8" y="24">U5</text>
<text x="230.4" y="18.9">U6</text>
<text x="63.5" y="25">F1</text>
<text x="71.2" y="25">FUSE</text>
<text x="83.9" y="27.5">DIODE</text>
<text x="101.6" y="27.5">R67</text>
<text x="26.2" y="33.6">PJ-037A</text>
<text x="101.6" y="30.1">150E</text>
<text x="198.2" y="35.1">R7</text>
<text x="203.3" y="35.1">95kE</text>
<text x="78.8" y="36.4">D5</text>
<text x="78.8" y="46.8">LED</text>
<text x="114.1" y="47.8">C7</text>
<text x="132.1" y="47.8">R5</text>
<text x="207.6" y="45.8">220kE</text>
<text x="210.9" y="42.8">R8</text>
<text x="111.8" y="50.4">2U2F</text>
<text x="129.3" y="50.4">15KE</text>
<text x="157" y="53.9">ADP1715</text>
<text x="230.7" y="48.9">TPS3307-18</text>
<text x="129.3" y="65.6">60KE</text>
<text x="132.1" y="63.1">R6</text>
<text x="238.8" y="75.8">2U2F</text>
<text x="241.3" y="73.2">C8</text>
<text x="249" y="75.8">2U2F</text>
<text x="251.5" y="73.2">C30</text>
<text x="39.9" y="79.8">U1</text>
<text x="68.6" y="88.5">C1</text>
<text x="68.6" y="94.8">D3</text>
<text x="68.6" y="90.8">0u47F</text>
<text x="156.8" y="90">U15A</text>
<text x="10.2" y="98.6">4u7F</text>
<text x="12.5" y="96.1">C2</text>
<text x="22.9" y="101.2">R1</text>
<text x="94" y="98.6">L1</text>
<text x="94" y="101.2">4u7H</text>
<text x="127" y="98.6">C27</text>
<text x="127" y="100.9">0u1F</text>
<text x="20.4" y="103.7">49k9E</text>
<text x="68.6" y="105.2">DIODE SCHOTTKY</text>
<text x="40.2" y="114.9">LT3971</text>
<text x="94" y="116.4">C3</text>
<text x="94" y="119">22uF</text>
<text x="127" y="121.5">C28</text>
<text x="127" y="123.8">0u1F</text>
<text x="127" y="144.4">C29</text>
<text x="127" y="146.6">0u1F</text>
<text x="91.5" y="153.2">C6</text>
<text x="58.7" y="158.6">U2</text>
<text x="15.3" y="167.2">4u7H</text>
<text x="28" y="167.2">C4</text>
<text x="35.6" y="167.2">0u47F</text>
<text x="91.5" y="162.1">10pF</text>
<text x="10.2" y="169.8">L2</text>
<text x="88.9" y="169.8">R2</text>
<text x="94" y="169.8">511KE</text>
<text x="17.8" y="182.5">D4</text>
<text x="22.9" y="182.5">DIODE SCHOTTKY</text>
<text x="78.8" y="185">R3</text>
<text x="88.9" y="185">R4</text>
<text x="104.2" y="182.5">C5</text>
<text x="104.2" y="184.7">100uF</text>
<text x="77.8" y="187.5">118KE</text>
<text x="87.9" y="187.5">1ME</text>
<text x="157" y="188.6">SAM9N12</text>
<text x="53.9" y="193.6">LT3971</text>
</g>
<g font-size="2.3" fill="#004080">
<text x="24.2" y="21.4">VCC</text>
<text x="31.3" y="21.4">VCC_SYS</text>
<text x="24.2" y="29">GND</text>
<text x="31.1" y="29">GND_SYS</text>
<text x="156.3" y="29">EN</text>
<text x="229.9" y="26.5">SENSE1</text>
<text x="247.9" y="26.5">VDD</text>
<text x="156.3" y="34.1">IN</text>
<text x="162.6" y="31.6">GND1</text>
<text x="229.9" y="31.6">SENSE2</text>
<text x="247.6" y="31.6">NMR</text>
<text x="156.3" y="41.7">OUT GND3</text>
<text x="162.6" y="36.7">GND2</text>
<text x="229.9" y="36.7">SENSE3</text>
<text x="229.9" y="41.7">GND</text>
<text x="243.5" y="41.7">NRESET</text>
<text x="245.2" y="36.7">RESET</text>
<text x="156.3" y="46.8">ADJ</text>
<text x="162.6" y="46.8">GND4</text>
<text x="39.4" y="84.9">VIN</text>
<text x="46.7" y="84.9">BOOST</text>
<text x="39.4" y="90">EN</text>
<text x="39.4" y="92.5">FB</text>
<text x="39.4" y="95.1">SS</text>
<text x="50.8" y="92.5">SW</text>
<text x="156.3" y="95.1">VDDCORE1</text>
<text x="176.1" y="95.1">GNDIOM5</text>
<text x="39.4" y="97.6">RT</text>
<text x="39.4" y="100.2">PG</text>
<text x="156.3" y="97.6">VDDCORE2</text>
<text x="156.3" y="100.2">VDDCORE3</text>
<text x="176.1" y="100.2">GNDIOM3</text>
<text x="176.1" y="97.6">GNDIOM4</text>
<text x="39.4" y="107.8">SYNC</text>
<text x="156.3" y="102.7">VDDCORE4</text>
<text x="156.3" y="105.2">VDDCORE5</text>
<text x="156.3" y="107.8">VDDCORE6</text>
<text x="176.1" y="105.2">GNDIOM1</text>
<text x="176.1" y="102.7">GNDIOM2</text>
<text x="39.4" y="110.3">GND</text>
<text x="51.5" y="110.3">BD</text>
<text x="156.3" y="112.9">VDDPLL</text>
<text x="156.3" y="117.9">VDDIOM1</text>
<text x="156.3" y="120.5">VDDIOM2</text>
<text x="156.3" y="123">VDDIOM3</text>
<text x="176.4" y="125.6">GNDIOP1</text>
<text x="176.4" y="123">GNDIOP2</text>
<text x="176.4" y="120.5">GNDIOP3</text>
<text x="178.5" y="130.6">GNDBU</text>
<text x="156.3" y="135.7">VDDNF1</text>
<text x="177.6" y="135.7">GNDPLL</text>
<text x="156.3" y="138.3">VDDNF2</text>
<text x="156.3" y="140.8">VDDNF3</text>
<text x="156.3" y="145.9">VDDIOP01</text>
<text x="156.3" y="148.4">VDDIOP02</text>
<text x="175.6" y="148.4">GNDFUSE</text>
<text x="156.3" y="151">VDDIOP11</text>
<text x="156.3" y="153.5">VDDIOP12</text>
<text x="177" y="153.5">GNDUSB</text>
<text x="47" y="163.7">BOOST</text>
<text x="58.5" y="163.7">VIN</text>
<text x="156.3" y="163.7">VDDBU</text>
<text x="173.8" y="166.2">GNDCORE4</text>
<text x="47" y="171.3">SW</text>
<text x="59.1" y="168.7">EN</text>
<text x="59.2" y="173.8">SS</text>
<text x="59.4" y="171.3">FB</text>
<text x="156.3" y="168.7">VDDANA</text>
<text x="156.3" y="173.8">VDDOSC</text>
<text x="173.8" y="173.8">GNDCORE1</text>
<text x="173.8" y="171.3">GNDCORE2</text>
<text x="173.8" y="168.7">GNDCORE3</text>
<text x="59" y="178.9">PG</text>
<text x="59.2" y="176.4">RT</text>
<text x="156.3" y="178.9">VDDUSB</text>
<text x="156.3" y="184">VDDFUSE</text>
<text x="47" y="189.1">BD</text>
<text x="56" y="186.5">SYNC</text>
<text x="57.2" y="189.1">GND</text>
</g>
<g font-size="2.3" fill="#f00">
<text x="262.2" y="39.8">SAM_NRST</text>
<text x="274.9" y="41.5">SAM_NRST</text>
<text x="71.7" y="161.7">VIN_18</text>
<text x="33.6" y="187.1">VIN_18</text>
</g>
<text font-size="2.2" x="203" y="199.2">Size</text>
<g font-size="2.1">
<text x="5.1" y="42.3">NOTE:</text>
<text x="7.7" y="44.9">* The LTST-C190KRKT need 2V and 20mA.</text>
</g>
<g font-size="1.8">
<text x="31.7" y="1.9">5</text>
<text x="90.1" y="1.9">4</text>
<text x="148.5" y="1.9">3</text>
<text x="206.8" y="1.9">2</text>
<text x="265.2" y="1.9">1</text>
<text x=".7" y="29.8">D</text>
<text x="295.1" y="29.8">D</text>
<text x=".7" y="80.9">C</text>
<text x="295.1" y="80.9">C</text>
<text x=".7" y="132.1">B</text>
<text x="295.1" y="132.1">B</text>
<text x=".7" y="183.3">A</text>
<text x="295.1" y="183.3">A</text>
<text x="31.7" y="209.2">5</text>
<text x="90.1" y="209.2">4</text>
<text x="148.5" y="209.2">3</text>
<text x="206.8" y="209.2">2</text>
<text x="265.2" y="209.2">1</text>
</g>
</svg>
